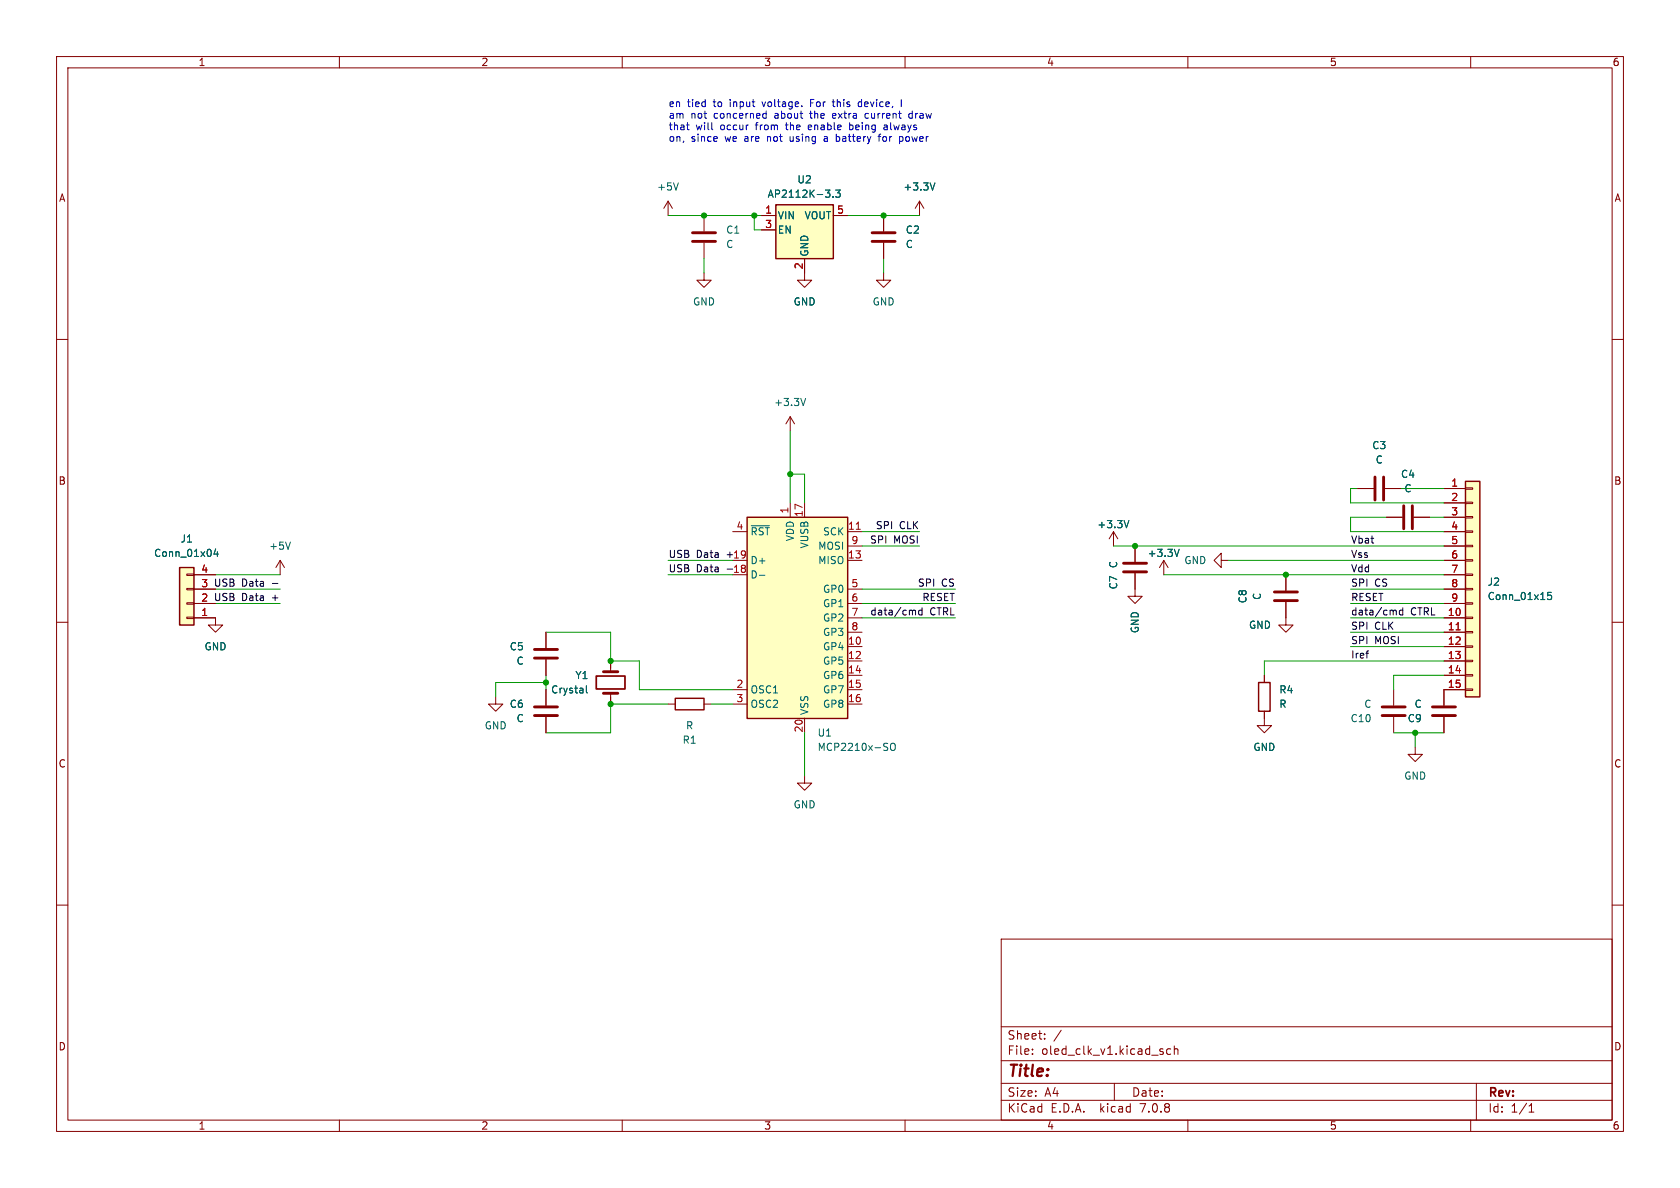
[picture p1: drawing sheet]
<svg xmlns="http://www.w3.org/2000/svg" width="297mm" height="210mm" viewBox="0 0 297 210" stroke-linecap="round" stroke-linejoin="round" font-family="sans-serif">
<g fill="none" stroke="#840000" stroke-width=".18">
<path d="M10 10h277v190h-277zM12 12h273v186h-273zM60 10v2M110 10v2M160 10v2M210 10v2M260 10v2M118.1 35.6l-.8 1.2M118.1 35.6v2.5M118.1 35.6l.8 1.2M124.5 38.1v2.8M134.6 38.1h2.6"/>
<path d="M147.3 38.1h2.6M156.2 38.1v2.8M162.6 35.6l-.8 1.2M162.6 35.6v2.5M162.6 35.6l.7 1.2M10 60h2M124.5 48.3v1.2h1.2l-1.2 1.3-1.3-1.3h1.3M124.5 42.9v2.8M134.6 40.6h2.6M142.2 45.7v3.8h1.3l-1.3 1.3-1.2-1.3h1.2M156.2 48.3v1.2h1.3l-1.3 1.3-1.3-1.3h1.3M156.2 42.9v2.8"/>
<path d="M285 60h2M139.7 73.7l-.8 1.2M139.7 73.7v2.5M139.7 73.7l.8 1.2M49.5 99.1l-.7 1.2M49.5 99.1v2.5M49.5 99.1l.8 1.2M129.5 94h2.6M129.5 99.1h2.6M139.7 88.9v2.5M142.2 88.9v2.5M149.9 94h2.5"/>
<path d="M149.9 96.5h2.5M149.9 99.1h2.5M196.8 94l-.7 1.3M196.8 94v2.5M196.8 94l.8 1.3M200.7 96.5v2.8M205.7 99.1l-.7 1.2M205.7 99.1v2.5M205.7 99.1l.8 1.2M215.9 99.1v-1.3l-1.3 1.3 1.3 1.2v-1.2h1.3M240 86.4h2.8M244.9 86.4h2.7"/>
<path d="M245.1 91.4h2.8M249.9 91.4h2.8M255.3 86.4h3.8M255.3 88.9h3.8M255.3 91.4h3.8M255.3 94h3.8M255.3 96.5h3.8M255.3 99.1h3.8M259.1 98.9h1.2v.3h-1.2zM259.1 96.4h1.2v.2h-1.2zM259.1 93.9h1.2v.2h-1.2zM259.1 91.3h1.2v.3h-1.2z"/>
<path d="M259.1 88.8h1.2v.2h-1.2zM259.1 86.2h1.2v.3h-1.2zM10 110h2M33 101.5h1.3v.2h-1.3zM33 104h1.3v.3h-1.3zM33 106.6h1.3v.2h-1.3zM33 109.1h1.3v.2h-1.3zM34.3 109.2h3.8v1.3h1.3l-1.3 1.3-1.3-1.3h1.3M34.3 101.6h3.8M34.3 104.1h3.8M34.3 106.7h3.8M96.5 111.8v2.8"/>
<path d="M96.5 116.6v2.8M107.9 116.8v1.9M129.5 101.6h2.6M149.9 109.2h2.5M149.9 111.8h2.5M149.9 114.3h2.5M149.9 116.8h2.5M149.9 119.4h2.5M149.9 104.1h2.5M149.9 106.7h2.5M200.7 101.3v4.1h1.2l-1.2 1.3-1.3-1.3h1.3M223.5 119.4v1.3"/>
<path d="M227.3 106.4v4.1h-1.2l1.2 1.3 1.3-1.3h-1.3M227.3 101.6v2.8M255.3 109.2h3.8M255.3 111.8h3.8M255.3 114.3h3.8M255.3 116.8h3.8M255.3 119.4h3.8M255.3 101.6h3.8M255.3 104.1h3.8M255.3 106.7h3.8M259.1 119.3h1.2v.2h-1.2zM259.1 116.7h1.2v.3h-1.2z"/>
<path d="M259.1 114.2h1.2v.2h-1.2zM259.1 111.6h1.2v.3h-1.2zM259.1 109.1h1.2v.2h-1.2zM259.1 106.6h1.2v.2h-1.2zM259.1 104h1.2v.3h-1.2zM259.1 101.5h1.2v.2h-1.2zM285 110h2M87.6 123.2v1.3h1.3l-1.3 1.2-1.2-1.2h1.2M96.5 121.9v2.8M96.5 126.7v2.8M107.9 122.6v1.9M118.1 124.5h1.3"/>
<path d="M124.5 124.5h1.2M129.5 121.9h2.6M129.5 124.5h2.6M142.2 137.2v1.2h1.3l-1.3 1.3-1.2-1.3h1.2M142.2 127v2.5M149.9 121.9h2.5M149.9 124.5h2.5M223.5 125.7v2.6h1.3l-1.3 1.2-1.3-1.2h1.3M246.4 121.9v2.8M246.4 126.7v2.8M250.2 132.1v1.3h1.3l-1.3 1.2-1.3-1.2h1.3M255.3 126.7v2.8"/>
<path d="M259.1 121.8h1.2v.2h-1.2zM259.1 121.9h-3.8v2.8M10 160h2M285 160h2M177 166h108v32h-108zM60 198v2M110 198v2M160 198v2M177 194.5h108M177 191.5h108M177 187.5h108M177 181.5h108"/>
<path d="M182.5 186.3v.1M182.5 185.5v.1M184.7 183.6v.1M184.7 182.8v.1M187.6 182.1l-1.3 2M197 191.5v3M205.5 185.9l.2 .2-.2 .3M205.5 185.4l.1 .1M207 185.5l-.5-.1-.3 .3v.4l.2 .2h.6M207.6 185.5l.2-.1 .4 .1v.9M207.6 184.9v1.5M210 198v2"/>
<path d="M260 198v2M261 191.5v6.5M270.3 196.6h.9M270.3 195.5l.4-.4v1.5"/>
</g>
<g fill="none" stroke="#840000" stroke-width=".51">
<path d="M122.4 42.7h4.1M122.4 41.1h4.1M154.2 42.7h4M154.2 41.1h4M198.6 99.6h4.1M243.1 84.3v4.1M244.6 84.3v4.1M248.2 89.4v4.1M249.7 89.4v4.1M94.5 116.3h4.1M94.5 114.8h4.1M106.7 118.7h2.5"/>
<path d="M198.6 101.1h4.1M225.3 104.6h4.1M225.3 106.2h4.1M94.5 126.5h4.1M94.5 125h4.1M106.7 122.6h2.5M244.3 126.5h4.1M244.3 125h4.1M253.2 126.5h4.1M253.2 125h4.1"/>
</g>
<g fill="#ffffc2" stroke="#ffffc2" stroke-width=".18">
<path d="M259.1 85.1h2.5v38.1h-2.5z"/>
<path d="M132.1 91.4h17.8v35.6h-17.8z"/>
<path d="M31.7 100.3h2.6v10.2h-2.6z"/>
<path d="M137.2 36.2h10.1v9.5h-10.1z"/>
</g>
<path d="M137.2 36.2h10.1v9.5h-10.1zM132.1 91.4h17.8v35.6h-17.8zM259.1 85.1h2.5v38.1h-2.5zM31.7 100.3h2.6v10.2h-2.6zM119.4 123.4h5.1v2.1h-5.1zM222.5 120.7h2v5h-2z" fill="none" stroke="#840000" stroke-width=".25"/>
<path d="M151.4 93.6h.7M257.4 111.3h.7" fill="none" stroke="#a90000" stroke-width=".18"/>
<g fill="none" stroke="#006464" stroke-width=".18">
<path d="M119.9 32.3l-.4 1.3M145.9 33.6h.8l-.4 .5M146.7 34.2v.5M147.3 34.7v.2M147.7 33.6h.8l-.4 .5 .4 .1v.5l-.2 .2-.6-.2M165.3 32.3l-.4 1.3M142.4 70.4l-.4 1.3M38.1 97l-.3 .9h.8M38.4 97.5v.9M51.3 95.8l-.4 1.3M132.8 92.9h3.2M199.6 92l-.5 1.3"/>
<path d="M208.5 97.1l-.5 1.3M134.3 101.7h.9M274.2 104.7h-.6v.6l.2-.1 .4 .1 .1 .1-.1 .5-.1 .1-.5-.1M103.7 121.2v1.1l.1 .2M156.8 131.4l.1 .1M156.9 132.2v.3M157.6 131.5l.1-.1a.43 .43 0 0 1 .6 .4v.4a.42 .42 0 0 1-.5 .5 .42 .42 0 0 1-.4-.5v-.4z"/>
</g>
<path d="M105.4 119.5h5.1v2.3h-5.1z" fill="none" stroke="#840000" stroke-width=".3"/>
<path d="M161.5 107.9l.4 .1v.7M163 107.9h-.4l-.2 .2 .1 .5h.5M163 107.4v1.3M241.5 115.5h.4M241.8 115.1h.1M246.5 107.9l.3 .1v.7M248 107.9h-.4l-.2 .2 .1 .5h.5M248 107.4v1.3" fill="none" stroke="#0f0f0f" stroke-width=".18"/>
<g fill="none" stroke="#0000c2" stroke-width=".18">
<path d="M135.4 19.6v1.3M143.3 18.2h.4M143.9 17.6h-.6v1.3M147.1 18h.5M147.3 17.6v1.1l.3 .2M152.3 18.1l-.3-.1-.3 .2 .1 .6h.5M159.3 17.6v1.3M121.4 22.1h.4M121.6 22.9h.2M125.9 22.9h.1M135.1 20.1h.3M135.4 20.8l-.3 .1"/>
<path d="M139.7 24.1v.7l.2 .2M143.1 22.1l-.2 .2v.5l.2 .1M143.5 22.4l-.6 .1M146.1 24.1l-.4 .1M146.1 24.5h-.3l-.1 .2v.2l.4 .1M147.4 20.1l-.2 .1v.5l.2 .2M147.8 20.4l-.6 .1M148 24.1l.4 .2M148.4 24.9l-.4 .1M150.2 22.9h.4M150.2 21.7v1.2M150.6 22.1l-.4 .1"/>
<path d="M153.4 20.1h-.2l-.3 .2 .1 .5 .4 .1M155.2 24.1h.5M155.4 23.9v1.1M156.3 22.2h.5M156.9 22.4l-.5 .1-.2 .1 .2 .3h.5M159.2 24.1h.2l.2 .3v.5l-.4 .1M161.3 20.1h-.4l-.2 .2 .1 .5h.5"/>
</g>
<g fill="none" stroke="#009600" stroke-width=".18">
<path d="M118.1 38.1h16.5M133.3 38.1v2.5h1.3M149.9 38.1h12.7M124.5 45.7v2.6M156.2 45.7v2.6M139.7 76.2v12.7M118.1 99.1h11.4M139.7 83.8h2.5v5.1M152.4 94h10.2M152.4 96.5h10.2M196.8 96.5h58.5M217.2 99.1h38.1"/>
<path d="M240 86.4h-1.2v2.5h16.5M245.1 91.4h-6.3v2.6h16.5M247.6 86.4h7.7M252.7 91.4h2.6M38.1 106.7h11.4M38.1 104.1h11.4M38.1 101.6h11.4M96.5 111.8h11.4v5h5.1v5.1h16.5M96.5 119.4v2.5M118.1 101.6h11.4M152.4 106.7h16.5M152.4 109.2h16.5"/>
<path d="M152.4 104.1h16.5M205.7 101.6h49.6M238.8 106.7h16.5M238.8 109.2h16.5M238.8 111.8h16.5M238.8 104.1h16.5M238.8 114.3h16.5M255.3 119.4h-8.9v2.5M255.3 116.8h-31.8v2.6M96.5 120.7h-8.9v2.5M118.1 124.5h-10.2v5h-11.4M125.7 124.5h3.8"/>
<path d="M142.2 129.5v7.7M246.4 129.5h8.9M250.2 129.5v2.6"/>
</g>
<g fill="#009600" stroke="#009600" stroke-width=".18">
<circle cx="227.3" cy="101.6" r=".46"/>
<circle cx="200.7" cy="96.5" r=".46"/>
<circle cx="250.2" cy="129.5" r=".46"/>
<circle cx="156.2" cy="38.1" r=".46"/>
<circle cx="139.7" cy="83.8" r=".46"/>
<circle cx="124.5" cy="38.1" r=".46"/>
<circle cx="133.3" cy="38.1" r=".46"/>
<circle cx="107.9" cy="124.5" r=".46"/>
<circle cx="107.9" cy="116.8" r=".46"/>
<circle cx="96.5" cy="120.7" r=".46"/>
</g>
<text font-size="2.8" fill="#840000" x="178" y="190.9">Title:</text>
<g font-size="2.1" fill="#840000">
<text x="178" y="184">Sheet:</text>
<text x="178" y="186.7">File:</text>
<text x="184.1" y="186.7">oled_clk_v1.kicad_sch</text>
<text x="178" y="196.9">KiCad</text>
<text x="178" y="194.1">Size:</text>
<text x="184.7" y="194.1">A4</text>
<text x="185.7" y="196.9">E.D.A.</text>
<text x="194.6" y="196.9">kicad</text>
<text x="200" y="194.1">Date:</text>
<text x="201.8" y="196.9">7.0.8</text>
<text x="263" y="194.3">Rev:</text>
<text x="263" y="196.9">Id:</text>
<text x="267.1" y="196.9">1/1</text>
</g>
<g font-size="1.8" fill="#840000">
<text x="35" y="11.9">1</text>
<text x="85" y="11.9">2</text>
<text x="135" y="11.9">3</text>
<text x="185" y="11.9">4</text>
<text x="235" y="11.9">5</text>
<text x="285" y="11.9">6</text>
<text x="10.3" y="35.9">A</text>
<text x="285.3" y="35.9">A</text>
<text x="10.3" y="85.9">B</text>
<text x="285.3" y="85.9">B</text>
<text x="10.3" y="135.9">C</text>
<text x="285.3" y="135.9">C</text>
<text x="10.3" y="185.9">D</text>
<text x="285.3" y="185.9">D</text>
<text x="35" y="199.9">1</text>
<text x="85" y="199.9">2</text>
<text x="135" y="199.9">3</text>
<text x="185" y="199.9">4</text>
<text x="235" y="199.9">5</text>
<text x="285" y="199.9">6</text>
</g>
<g font-size="1.8" fill="#0000c2">
<text x="118.1" y="19">en</text>
<text x="118.1" y="21.1">am</text>
<text x="118.1" y="23.1">that</text>
<text x="121.5" y="19">tied</text>
<text x="122.1" y="21.1">not</text>
<text x="123" y="23.1">will</text>
<text x="126.3" y="19">to</text>
<text x="126.3" y="21.1">concerned</text>
<text x="127.5" y="23.1">occur</text>
<text x="129.3" y="19">input</text>
<text x="133.9" y="23.1">from</text>
<text x="135.3" y="19">voltage.</text>
<text x="137.2" y="21.1">about</text>
<text x="139.4" y="23.1">the</text>
<text x="143.6" y="23.1">enable</text>
<text x="143.7" y="21.1">the</text>
<text x="143.9" y="19">For</text>
<text x="147.9" y="21.1">extra</text>
<text x="148.1" y="19">this</text>
<text x="151" y="23.1">being</text>
<text x="152.8" y="19">device,</text>
<text x="153.8" y="21.1">current</text>
<text x="157.3" y="23.1">always</text>
<text x="161.7" y="21.1">draw</text>
<text x="118.1" y="25.2">on,</text>
<text x="122.2" y="25.2">since</text>
<text x="128.3" y="25.2">we</text>
<text x="131.9" y="25.2">are</text>
<text x="136.1" y="25.2">not</text>
<text x="140.3" y="25.2">using</text>
<text x="146.5" y="25.2">a</text>
<text x="148.9" y="25.2">battery</text>
<text x="156.6" y="25.2">for</text>
<text x="160.5" y="25.2">power</text>
</g>
<g font-size="1.8" fill="#006464">
<text x="116.1" y="33.9">+5V</text>
<text x="135.6" y="35.2">AP2112K-3.3</text>
<text x="140.9" y="32.6">U2</text>
<text x="159.6" y="33.9">+3.3V</text>
<text x="128.3" y="41.5">C1</text>
<text x="137.4" y="39">VIN</text>
<text x="137.4" y="41.5">EN</text>
<text x="142.1" y="39">VOUT</text>
<text x="160" y="41.5">C2</text>
<text x="128.3" y="44">C</text>
<text x="143.1" y="45.5" transform="rotate(-90 143.1 45.5)">GND</text>
<text x="160" y="44">C</text>
<text x="122.4" y="54.2">GND</text>
<text x="140.2" y="54.2">GND</text>
<text x="154.2" y="54.2">GND</text>
<text x="136.8" y="72">+3.3V</text>
<text x="242.5" y="79.6">C3</text>
<text x="243.1" y="82.1">C</text>
<text x="247.6" y="84.7">C4</text>
<text x="248.2" y="87.2">C</text>
<text x="132.6" y="94.8">~{RST}</text>
<text x="140.6" y="95.8" transform="rotate(-90 140.6 95.8)">VDD</text>
<text x="145.4" y="94.8">SCK</text>
<text x="193.9" y="93.6">+3.3V</text>
<text x="27.1" y="98.7">Conn_01x04</text>
<text x="31.8" y="96.1">J1</text>
<text x="47.5" y="97.4">+5V</text>
<text x="132.6" y="99.9">D+</text>
<text x="143.1" y="97" transform="rotate(-90 143.1 97)">VUSB</text>
<text x="144.6" y="99.9">MISO</text>
<text x="144.6" y="97.4">MOSI</text>
<text x="197.7" y="100.5" transform="rotate(-90 197.7 100.5)">C</text>
<text x="202.8" y="98.7">+3.3V</text>
<text x="209.3" y="99.9">GND</text>
<text x="132.6" y="102.5">D-</text>
<text x="145.4" y="105">GP0</text>
<text x="145.4" y="107.5">GP1</text>
<text x="197.7" y="104.3" transform="rotate(-90 197.7 104.3)">C7</text>
<text x="220.6" y="106.8" transform="rotate(-90 220.6 106.8)">C8</text>
<text x="223.1" y="106.1" transform="rotate(-90 223.1 106.1)">C</text>
<text x="262.9" y="103.7">J2</text>
<text x="262.9" y="106.3">Conn_01x15</text>
<text x="145.4" y="110.1">GP2</text>
<text x="145.4" y="112.6">GP3</text>
<text x="201.5" y="112" transform="rotate(-90 201.5 112)">GND</text>
<text x="220.7" y="111.4">GND</text>
<text x="36.1" y="115.2">GND</text>
<text x="90" y="115.2">C5</text>
<text x="91.2" y="117.7">C</text>
<text x="145.4" y="115.2">GP4</text>
<text x="145.4" y="117.7">GP5</text>
<text x="90" y="125.3">C6</text>
<text x="97.3" y="122.8">Crystal</text>
<text x="101.6" y="120.2">Y1</text>
<text x="132.6" y="122.8">OSC1</text>
<text x="132.6" y="125.3">OSC2</text>
<text x="145.4" y="120.2">GP6</text>
<text x="145.4" y="122.8">GP7</text>
<text x="145.4" y="125.3">GP8</text>
<text x="226.1" y="122.8">R4</text>
<text x="226.1" y="125.3">R</text>
<text x="241.1" y="125.3">C</text>
<text x="250" y="125.3">C</text>
<text x="85.6" y="129.1">GND</text>
<text x="91.2" y="127.9">C</text>
<text x="120.6" y="131.7">R1</text>
<text x="121.2" y="129.1">R</text>
<text x="143.1" y="126.5" transform="rotate(-90 143.1 126.5)">VSS</text>
<text x="144.4" y="130.4">U1</text>
<text x="238.7" y="127.9">C10</text>
<text x="248.8" y="127.9">C9</text>
<text x="144.4" y="132.9">MCP2210x-SO</text>
<text x="221.5" y="132.9">GND</text>
<text x="140.2" y="143.1">GND</text>
<text x="248.2" y="138">GND</text>
</g>
<g font-size="1.8" fill="#a90000">
<text x="135.2" y="37.8">1</text>
<text x="135.2" y="40.4">3</text>
<text x="147.9" y="37.8">5</text>
<text x="142" y="47.7" transform="rotate(-90 142 47.7)">2</text>
<text x="256.5" y="86.1">1</text>
<text x="256.5" y="88.6">2</text>
<text x="130.1" y="93.7">4</text>
<text x="139.4" y="90.9" transform="rotate(-90 139.4 90.9)">1</text>
<text x="142" y="91.5" transform="rotate(-90 142 91.5)">17</text>
<text x="149.8" y="93.7">11</text>
<text x="256.5" y="91.2">3</text>
<text x="256.5" y="93.7">4</text>
<text x="35.5" y="101.3">4</text>
<text x="149.8" y="98.8">13</text>
<text x="150.4" y="96.3">9</text>
<text x="256.5" y="96.3">5</text>
<text x="256.5" y="98.8">6</text>
<text x="256.5" y="101.3">7</text>
<text x="35.5" y="106.4">2</text>
<text x="35.5" y="103.9">3</text>
<text x="150.4" y="103.9">5</text>
<text x="150.4" y="106.4">6</text>
<text x="256.5" y="103.9">8</text>
<text x="256.5" y="106.4">9</text>
<text x="35.5" y="109">1</text>
<text x="150.4" y="109">7</text>
<text x="150.4" y="111.5">8</text>
<text x="255.9" y="109">10</text>
<text x="255.9" y="111.5">11</text>
<text x="149.8" y="114">10</text>
<text x="149.8" y="116.6">12</text>
<text x="149.8" y="119.1">14</text>
<text x="255.9" y="114">12</text>
<text x="255.9" y="116.6">13</text>
<text x="255.9" y="119.1">14</text>
<text x="130.1" y="121.7">2</text>
<text x="130.1" y="124.2">3</text>
<text x="149.8" y="121.7">15</text>
<text x="149.8" y="124.2">16</text>
<text x="255.9" y="121.7">15</text>
<text x="142" y="129.6" transform="rotate(-90 142 129.6)">20</text>
</g>
<g font-size="1.8" fill="#0f0f0f">
<text x="154.7" y="93.6">SPI</text>
<text x="159" y="93.6">CLK</text>
<text x="118.1" y="98.7">USB</text>
<text x="118.1" y="101.3">USB</text>
<text x="123.1" y="98.7">Data</text>
<text x="123.1" y="101.3">Data</text>
<text x="128.6" y="98.7">+19</text>
<text x="128.6" y="101.3">- 18</text>
<text x="153.7" y="96.2">SPI</text>
<text x="158" y="96.2">MOSI</text>
<text x="238.8" y="96.2">Vbat</text>
<text x="238.8" y="101.3">Vdd</text>
<text x="238.8" y="98.7">Vss</text>
<text x="37.7" y="103.8">USB</text>
<text x="37.7" y="106.3">USB</text>
<text x="42.7" y="103.8">Data</text>
<text x="42.7" y="106.3">Data</text>
<text x="48.2" y="103.8">-</text>
<text x="48.2" y="106.3">+</text>
<text x="162.2" y="103.8">SPI</text>
<text x="163" y="106.3">RESET</text>
<text x="166.4" y="103.8">CS</text>
<text x="238.8" y="106.3">RESET</text>
<text x="238.8" y="103.8">SPI</text>
<text x="243" y="103.8">CS</text>
<text x="153.8" y="108.9">data/cmd</text>
<text x="164.4" y="108.9">CTRL</text>
<text x="238.8" y="114">SPI</text>
<text x="238.8" y="108.9">data/cmd</text>
<text x="238.8" y="111.4">SPI</text>
<text x="243" y="114">MOSI</text>
<text x="243" y="111.4">CLK</text>
<text x="249.4" y="108.9">CTRL</text>
<text x="238.8" y="116.5">Iref</text>
</g>
</svg>
